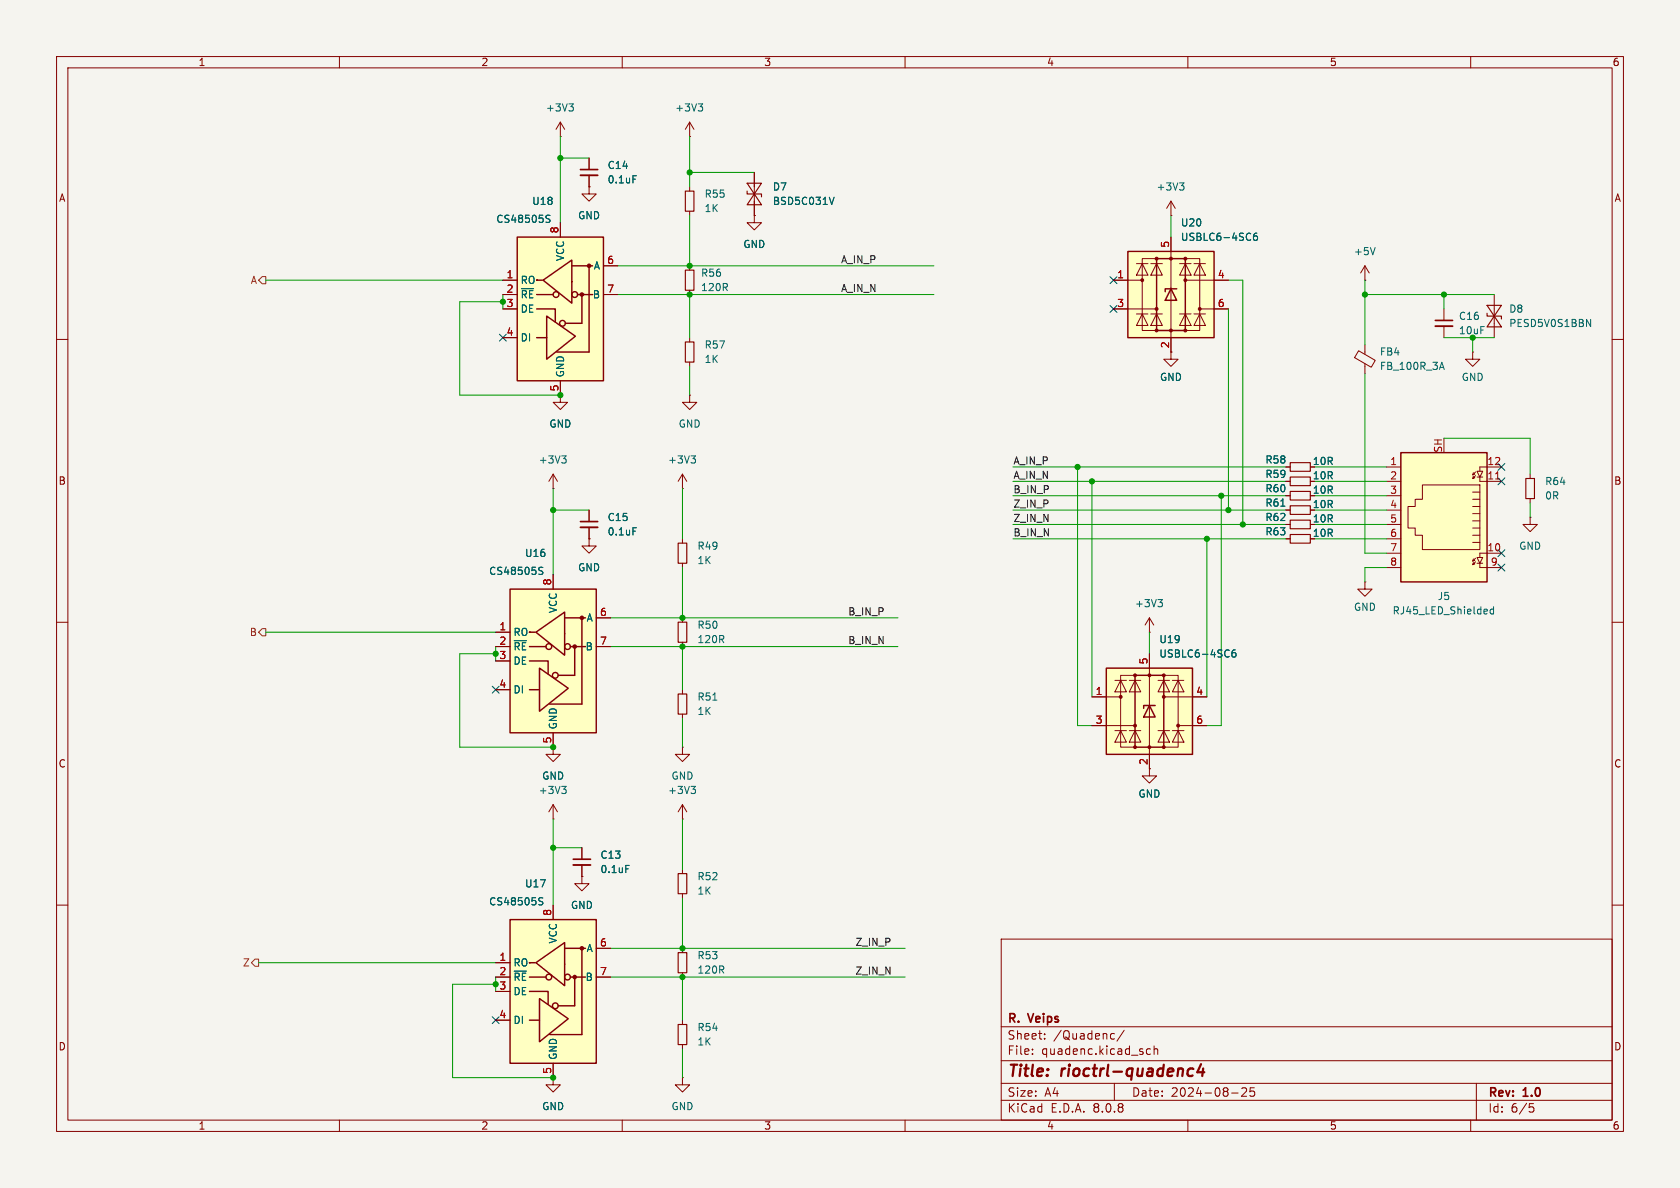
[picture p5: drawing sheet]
<svg xmlns="http://www.w3.org/2000/svg" width="297mm" height="210mm" viewBox="0 0 297 210" stroke-linecap="round" stroke-linejoin="round" font-family="sans-serif">
<path d="M0 0h297v210h-297z" fill="#f5f4ef" stroke="#f5f4ef" stroke-width=".18"/>
<g fill="none" stroke="#840000" stroke-width=".18">
<path d="M10 10h277v190h-277zM12 12h273v186h-273zM60 10v2M110 10v2M160 10v2M210 10v2M260 10v2M10 60h2M285 60h2M10 110h2M285 110h2M97.8 144.8h.1"/>
<path d="M97.8 142.2l-.8 1.3M97.8 142.2v2.6M97.8 142.2l.8 1.3M10 160h2M177 166h108v32h-108zM285 160h2M60 198v2M110 198v2M160 198v2M177 194.5h108M177 191.5h108M177 187.5h108"/>
<path d="M177 181.5h108M182.5 186.3v.1M182.5 185.5v.1M184.7 183.6v.1M184.7 182.8v.1M196.6 182.7l.4 .1M197 191.5v3M197 183.6l-.4 .1M198.7 182.1l-1.2 2M203.4 185.5l-.4-.1-.3 .3v.4l.1 .2h.6M204 185.5l.2-.1 .4 .1 .1 .9M204 184.9v1.5"/>
<path d="M210 198v2M217.7 193.2h1.2M219.5 192.4l.6-.1 .2 .1 .1 .3-.9 1.1h.9M221.7 192.3h-.7v.7l.2-.1h.5l.1 .3-.1 .5-.2 .1-.5-.1M260 198v2M261 191.5v6.5M270.4 195.1h.7M270.5 195.7h.4l.3 .3-.2 .5-.5 .1"/>
</g>
<path d="M210.4 188.9l.6 .1M210.8 190.1l-.5 .1M212.3 188.1l-.6 1.4h1.2M212.7 188.9l-.2 1.3" fill="none" stroke="#840000" stroke-width=".4"/>
<path d="M99.3 139h.8l-.4 .5M99.8 139.5l.3 .2v.3l-.3 .3" fill="none" stroke="#006464" stroke-width=".18"/>
<path d="M91.4 41.9h15.3v25.4h-15.3z" fill="#ffffc2"/>
<g fill="none" stroke="#840000" stroke-width=".25">
<path d="M91.4 41.9h15.3v25.4h-15.3zM94.9 54.6h3.3v2.3M94.9 52.1h2.9M94.9 59.7h1.6M95 49.5h-.1h1M96 49.5l5.1-3.5v7.6zM96.6 55.9l5.1 3.5-5.1 4.1zM101.1 47h3.7M102.1 52.1h2.7M102.9 52.1v5.1h-3M104.1 47v15.2h-5.7"/>
<circle cx="98.3" cy="52.1" r=".51"/>
<circle cx="99.4" cy="57.2" r=".51"/>
<circle cx="101.6" cy="52.1" r=".51"/>
</g>
<g fill="#840000" stroke="#840000" stroke-width=".25">
<circle cx="102.9" cy="52.1" r=".28"/>
<circle cx="104.1" cy="47" r=".28"/>
</g>
<g fill="none" stroke="#840000" stroke-width=".18">
<path d="M99.1 39.4v2.5M104.1 33v1.3h1.3l-1.3 1.3-1.2-1.3h1.2M104.1 33h.1M88.9 49.5h2.5M88.9 52.1h2.5M88.9 54.6h2.5M88.9 59.7h2.5M106.7 52.1h2.5M106.7 47h2.5M99.1 67.3v2.6M120.6 109.2v.8M120.6 113.5v.8"/>
<path d="M97.8 132.1v1.3h1.3l-1.3 1.2-1.3-1.2h1.3M97.8 132.1h.1M120.6 132.1v1.3h1.3l-1.3 1.2-1.2-1.2h1.2M120.6 132.1h.1M120.6 121.9v.8M120.6 126.2v.8M102.9 154.9v1.3h1.2l-1.2 1.3-1.3-1.3h1.3M102.9 154.9h.1M120.6 144.8h.1M120.6 142.2v2.6M120.6 153.7v.7M120.6 158v.8"/>
<path d="M120.6 142.2l-.7 1.3M120.6 142.2l.8 1.3M97.8 190.5v1.3h1.3l-1.3 1.2-1.3-1.2h1.3M97.8 190.5h.1M120.6 190.5v1.3h1.3l-1.3 1.2-1.2-1.2h1.2M120.6 190.5h.1M120.6 180.3v.8M120.6 184.7v.7"/>
</g>
<path d="M96.6 38.6l.5 .2 .1 .2-.1 .3h-.4M96.6 38.1h.6M122.2 139h.7l-.4 .5M122.7 139.5l.2 .2v.3l-.2 .3M126 123.8h.7" fill="none" stroke="#006464" stroke-width=".18"/>
<path d="M119.9 110h1.5v3.5h-1.5zM119.9 122.7h1.5v3.5h-1.5zM119.9 154.4h1.5v3.6h-1.5zM119.9 181.1h1.5v3.6h-1.5z" fill="none" stroke="#840000" stroke-width=".2"/>
<path d="M90.2 162.6h15.2v25.4h-15.2z" fill="#ffffc2"/>
<g fill="none" stroke="#840000" stroke-width=".25">
<path d="M90.2 162.6h15.2v25.4h-15.2zM93.6 175.3h3.3v2.2M93.6 172.7h2.9M93.7 170.2h-.1h1M94.7 170.2l5.1-3.6v7.6zM95.4 176.5l5.1 3.6-5.1 4.1zM99.8 167.6h3.7M100.8 172.7h2.7M101.6 172.7v5.1h-2.9M102.9 167.6v15.3h-5.7M93.6 180.3h1.6"/>
<circle cx="97" cy="172.7" r=".51"/>
<circle cx="98.2" cy="177.8" r=".51"/>
<circle cx="100.3" cy="172.7" r=".51"/>
</g>
<g fill="#840000" stroke="#840000" stroke-width=".25">
<circle cx="101.6" cy="172.7" r=".28"/>
<circle cx="102.9" cy="167.6" r=".28"/>
</g>
<path d="M87.6 170.2h2.6M87.6 172.7h2.6M87.6 175.3h2.6M97.8 160v2.6M105.4 172.7h2.5M105.4 167.6h2.5M120.6 167.6v.8M120.6 172v.7M87.6 180.3h2.6M97.8 188v2.5" fill="none" stroke="#840000" stroke-width=".18"/>
<path d="M95.4 159.2l.4 .2 .2 .2-.2 .3-.4 .1M95.4 158.8h.6" fill="none" stroke="#006464" stroke-width=".18"/>
<path d="M119.9 168.4h1.5v3.6h-1.5z" fill="none" stroke="#840000" stroke-width=".2"/>
<g fill="#ffffc2">
<path d="M195.6 118.1h15.2v15.3h-15.2z"/>
<path d="M200.7 119.4h5v12.7h-5z"/>
<path d="M203.2 124.7l1 2h-2z"/>
<path d="M202.2 124.7h2l-2 .5z"/>
</g>
<path d="M195.6 118.1h15.2v15.3h-15.2zM200.7 119.4h5v12.7h-5zM203.2 124.7l1 2h-2zM204.2 124.7h-2v.5" fill="none" stroke="#840000" stroke-width=".25"/>
<g fill="#840000" stroke="#840000" stroke-width=".18">
<circle cx="198.1" cy="123.2" r=".25"/>
<circle cx="200.7" cy="132.1" r=".25"/>
<circle cx="200.7" cy="128.3" r=".25"/>
<circle cx="200.7" cy="119.4" r=".25"/>
<circle cx="203.2" cy="132.1" r=".25"/>
<circle cx="203.2" cy="119.4" r=".25"/>
<circle cx="205.7" cy="132.1" r=".25"/>
<circle cx="205.7" cy="123.2" r=".25"/>
<circle cx="205.7" cy="119.4" r=".25"/>
<circle cx="208.3" cy="128.3" r=".25"/>
</g>
<g fill="none" stroke="#840000" stroke-width=".18">
<path d="M120.6 95.3v.7M120.6 99.6v.7M200.7 119.4h-2.6v12.7h2.6M203.2 115.6v21.6h1.3l-1.3 1.2-1.3-1.2h1.3M205.7 119.4h2.6v12.7h-2.6M241.3 102.9v1.2h1.3l-1.3 1.3-1.3-1.3h1.3M241.3 102.9h.1M193 123.2h5.1M193 128.3h7.7M197.1 129.2h2M197.1 120.3h2M198.1 129.2l1 2h-2z"/>
<path d="M198.1 120.3l1 2h-2zM199.6 129.2h2.1M199.6 120.3h2.1M200.7 129.2l1 2h-2.1zM200.7 120.3l1 2h-2.1zM204.7 129.2h2.1M204.7 120.3h2.1M205.7 129.2l1.1 2h-2.1zM205.7 120.3l1.1 2h-2.1zM205.7 123.2h7.7M207.3 129.2h2M207.3 120.3h2"/>
<path d="M208.3 129.2l1 2h-2zM208.3 120.3l1 2h-2zM208.3 128.3h5.1"/>
</g>
<path d="M218.4 114.9h-.4a.86 .86 0 0 0 0 1.2l.4-.1 .1-.4-.2-.2h-.3l-.2 .2" fill="none" stroke="#006464" stroke-width=".18"/>
<path d="M119.9 96h1.5v3.6h-1.5z" fill="none" stroke="#840000" stroke-width=".2"/>
<path d="M90.2 104.1h15.2v25.4h-15.2z" fill="#ffffc2"/>
<g fill="none" stroke="#840000" stroke-width=".25">
<path d="M90.2 104.1h15.2v25.4h-15.2zM93.6 116.8h3.3v2.3M93.6 114.3h2.9M93.7 111.8h-.1h1M94.7 111.8l5.1-3.6v7.6zM95.4 118.1l5.1 3.6-5.1 4zM99.8 109.2h3.7M100.8 114.3h2.7M101.6 114.3v5.1h-2.9M102.9 109.2v15.3h-5.7M93.6 121.9h1.6"/>
<circle cx="97" cy="114.3" r=".51"/>
<circle cx="98.2" cy="119.4" r=".51"/>
<circle cx="100.3" cy="114.3" r=".51"/>
</g>
<g fill="#840000" stroke="#840000" stroke-width=".25">
<circle cx="101.6" cy="114.3" r=".28"/>
<circle cx="102.9" cy="109.2" r=".28"/>
</g>
<g fill="none" stroke="#840000" stroke-width=".18">
<path d="M99.1 24.1h.1M99.1 21.6l-.8 1.3M99.1 21.6v2.5M99.1 21.6l.7 1.3M104.1 27.9v2.1M104.1 31v2M121.9 24.1h.1M121.9 21.6v2.5M121.9 33v.8M121.9 37.3v.8M121.9 21.6l-.7 1.3M121.9 21.6l.8 1.3"/>
<path d="M133.3 38.1v1.3h1.3l-1.3 1.2-1.2-1.2h1.2M133.3 38.1h.1M133.3 30.5v7.6M121.9 47v.8M121.9 51.3v.8M121.9 59.7v.8M241.3 49.5h.1M241.3 47l-.8 1.3M241.3 47v2.5M241.3 47l.8 1.3M255.3 54.6v2M255.3 57.7v2"/>
<path d="M264.2 52.1v7.6M99.1 69.9v1.2h1.2l-1.2 1.3-1.3-1.3h1.3M99.1 69.9h.1M121.9 69.9v1.2h1.3l-1.3 1.3-1.3-1.3h1.3M121.9 69.9h.1M121.9 64v.8M207 62.2v1.3h1.3l-1.3 1.3-1.3-1.3h1.3M240.2 62l2.9 1.7-.7 1.2-2.9-1.7zM241.3 61v1.6M241.3 64.3v1.7M97.8 86.4h.1M97.8 83.8v2.6"/>
<path d="M97.8 83.8l-.8 1.3M97.8 83.8l.8 1.3M104.1 95.3v1.2h1.3l-1.3 1.3-1.2-1.3h1.2M104.1 95.3h.1M104.1 90.2v2M104.1 93.2v2.1M120.6 86.4h.1M120.6 83.8l-.7 1.3M120.6 83.8v2.6M120.6 83.8l.8 1.3M227.3 92.7h.8M227.3 82.6h.8"/>
<path d="M87.6 111.8h2.6M87.6 114.3h2.6M87.6 116.8h2.6M97.8 101.6v2.5M105.4 114.3h2.5M105.4 109.2h2.5M87.6 121.9h2.6M97.8 129.5v2.6M102.9 149.9v2M102.9 152.9v2"/>
</g>
<g fill="none" stroke="#006464" stroke-width=".18">
<path d="M100.6 18.4h.8l-.5 .4M101.1 18.8l.3 .3v.3l-.3 .2M123.4 18.4h.8l-.4 .4M124 18.8l.2 .3v.3l-.2 .2M111.9 31.1h.6M147.5 34.9l-.5 1.2M243.1 43.8l-.4 1.2M280.5 56.5l.7 1.2v-1.2M254.6 64.9h.6M254.9 64l.4 1.3M99.3 80.6h.8l-.4 .5M99.8 81.1l.3 .2v.3l-.3 .3"/>
<path d="M111.9 93.3h.6M122.2 80.6h.7l-.4 .5M122.7 81.1l.2 .2v.3l-.2 .3M95.4 100.8l.4 .2 .2 .2-.2 .3h-.4M95.4 100.3h.6M110.6 153h.6"/>
</g>
<path d="M121.2 33.8h1.5v3.5h-1.5zM132.1 32.4h2.5l-1.3 1.9zM132.1 33.8v.5h2.5v.5M133.3 34.3l1.3 1.9h-2.5zM121.2 47.8h1.5v3.5h-1.5zM262.9 55.4v.5h2.5v.5M262.9 54h2.5l-1.2 1.9zM264.2 55.9l1.2 1.9h-2.5zM121.2 60.5h1.5v3.5h-1.5zM228.1 91.9h3.5v1.6h-3.5zM228.1 81.8h3.5v1.5h-3.5z" fill="none" stroke="#840000" stroke-width=".2"/>
<path d="M102.6 31h3.1M253.7 57.7h3.1M102.6 93.2h3.1M101.3 152.9h3.1" fill="none" stroke="#840000" stroke-width=".33"/>
<path d="M102.6 30h3.1M253.7 56.6h3.1M102.6 92.2h3.1M101.3 151.9h3.1" fill="none" stroke="#840000" stroke-width=".3"/>
<g fill="#ffffc2">
<path d="M199.4 44.5h15.2v15.2h-15.2z"/>
<path d="M204.5 45.7h5v12.7h-5z"/>
<path d="M207 51.1l1 2h-2z"/>
<path d="M206 51.1h2l-2 .5z"/>
</g>
<path d="M199.4 44.5h15.2v15.2h-15.2zM204.5 45.7h5v12.7h-5zM207 51.1l1 2h-2zM208 51.1h-2v.5" fill="none" stroke="#840000" stroke-width=".25"/>
<g fill="#840000" stroke="#840000" stroke-width=".18">
<circle cx="201.9" cy="49.5" r=".25"/>
<circle cx="204.5" cy="58.4" r=".25"/>
<circle cx="204.5" cy="54.6" r=".25"/>
<circle cx="204.5" cy="45.7" r=".25"/>
<circle cx="207" cy="58.4" r=".25"/>
<circle cx="207" cy="45.7" r=".25"/>
<circle cx="209.5" cy="58.4" r=".25"/>
<circle cx="209.5" cy="49.5" r=".25"/>
<circle cx="209.5" cy="45.7" r=".25"/>
<circle cx="212.1" cy="54.6" r=".25"/>
</g>
<g fill="none" stroke="#840000" stroke-width=".18">
<path d="M196.8 49.5h5.1M196.8 54.6h7.7M200.9 55.5h2M200.9 46.6h2M201.9 55.5l1 2h-2zM201.9 46.6l1 2h-2zM203.5 55.5h2M203.5 46.6h2M204.5 55.5l1 2h-2zM204.5 46.6l1 2h-2zM204.5 45.7h-2.6v12.7h2.6M207 41.9v20.3"/>
<path d="M208.5 55.5h2.1M208.5 46.6h2.1M209.5 45.7h2.6v12.7h-2.6M209.5 55.5l1.1 2h-2.1zM209.5 46.6l1.1 2h-2.1zM209.5 49.5h7.7M211.1 55.5h2M211.1 46.6h2M212.1 55.5l1 2h-2zM212.1 46.6l1 2h-2zM212.1 54.6h5.1M260.3 62.2v1.3h1.3l-1.3 1.3-1.2-1.3h1.2"/>
<path d="M260.3 62.2h.1M227.3 95.3h.8M227.3 90.2h.8M270.5 91.4v1.3h1.3l-1.3 1.3-1.3-1.3h1.3M270.5 91.4h.1M270.5 83.8v.8M270.5 88.1v.8"/>
</g>
<path d="M222.2 41.2l-.4 .1a.86 .86 0 0 0 0 1.2l.5-.1v-.5l-.2-.2-.4 .1-.1 .1M226.4 89.5h.8" fill="none" stroke="#006464" stroke-width=".18"/>
<path d="M228.1 94.5h3.5v1.5h-3.5zM228.1 89.4h3.5v1.5h-3.5zM269.7 84.6h1.6v3.5h-1.6z" fill="none" stroke="#840000" stroke-width=".2"/>
<path d="M247.6 80h15.3v22.9h-15.3z" fill="#ffffc2"/>
<g fill="none" stroke="#840000" stroke-width=".18">
<path d="M99.1 39.4v2.5M104.1 33h.1M104.1 27.9v2.1M104.1 31v2M133.3 38.1h.1M133.3 30.5v2.5M133.3 35.6v2.5M207 38.1h.1M207 35.6l-.8 1.2M207 35.6v2.5M207 35.6l.8 1.2M88.9 49.5h2.5"/>
<path d="M88.9 52.1h2.5M88.9 54.6h2.5M88.9 59.7h2.5M106.7 52.1h2.5M106.7 47h2.5M196.8 49.5h2.6M196.8 54.6h2.6M207 41.9v2.6M207 59.7v2.5M214.6 49.5h2.6M214.6 54.6h2.6M99.1 69.9h.1"/>
<path d="M99.1 67.3v2.6M104.1 95.3h.1M104.1 90.2v2M104.1 93.2v2.1M227.3 82.6h.8M227.3 85.1h.8M227.3 87.6h.8M227.3 90.2h.8M227.3 92.7h.8M227.3 95.3h.8M245.1 82.6h2.5M245.1 85.1h2.5"/>
<path d="M245.1 97.8h2.5M245.1 87.6h2.5M245.1 90.2h2.5M245.1 92.7h2.5M245.1 95.3h2.5M251.5 85.7h10.1v11.5h-10.1v-2.6h-1.3v-1.3h-1.3v-3.8h1.3v-1.2h1.3zM260.3 87h1.3M260.3 88.3h1.3M260.3 89.5h1.3M260.3 90.8h1.3M260.3 92.1h1.3M260.3 93.3h1.3"/>
<path d="M260.3 94.6h1.3M260.3 95.9h1.3M260.5 83.6l-.2 .3M260.5 84.2l-.2 .4M260.5 98.8l-.2 .4M260.5 99.4l-.2 .4M260.9 83.4l-.6 .5 .4-.1M260.9 84.1l-.6 .5 .4-.1M260.9 98.7l-.6 .5 .4-.1M260.9 99.3l-.6 .5 .4-.1M261.1 83.3h1l-.5 1zM261.1 98.6h1l-.5 1z"/>
<path d="M261.1 84.3h1M261.1 99.6h1M261.6 84.3v.8h3.8M261.6 99.6v.7h3.8M265.4 82.6h-3.8v.7M265.4 97.8h-3.8v.8M87.6 111.8h2.6M87.6 114.3h2.6M87.6 116.8h2.6M97.8 101.6v2.5M105.4 114.3h2.5M105.4 109.2h2.5"/>
<path d="M203.2 111.8h.1M203.2 109.2l-.8 1.3M203.2 109.2v2.6M203.2 115.6v2.5M203.2 109.2l.8 1.3M245.1 100.3h2.5M87.6 121.9h2.6M97.8 132.1h.1M97.8 129.5v2.6M193 123.2h2.6M193 128.3h2.6M203.2 133.4v2.5"/>
<path d="M210.8 123.2h2.6M210.8 128.3h2.6M102.9 154.9h.1M102.9 149.9v2M102.9 152.9v2M87.6 170.2h2.6M87.6 172.7h2.6M87.6 175.3h2.6M97.8 160v2.6M105.4 172.7h2.5M105.4 167.6h2.5M87.6 180.3h2.6"/>
<path d="M97.8 190.5h.1M97.8 188v2.5"/>
</g>
<path d="M247.6 80h15.3v22.9h-15.3z" fill="none" stroke="#840000" stroke-width=".25"/>
<path d="M264.4 84.7h.7" fill="none" stroke="#a90000" stroke-width=".18"/>
<g fill="none" stroke="#006464" stroke-width=".18">
<path d="M96.6 38.6l.5 .2 .1 .2-.1 .3h-.4M96.6 38.1h.6M111.9 31.1h.6M147.5 34.9l-.5 1.2M208.5 32.3h.8l-.4 .5M209.1 32.8l.2 .3v.3l-.2 .2M222.2 41.2l-.4 .1a.86 .86 0 0 0 0 1.2l.5-.1v-.5l-.2-.2-.4 .1-.1 .1M111.9 93.3h.6M226.4 89.5h.8M95.4 100.8l.4 .2 .2 .2-.2 .3h-.4M95.4 100.3h.6M204.7 106h.8l-.4 .5"/>
<path d="M205.3 106.5l.2 .2v.3l-.2 .3M218.4 114.9h-.4a.86 .86 0 0 0 0 1.2l.4-.1 .1-.4-.2-.2h-.3l-.2 .2M264 107.3v1.2M264 107.7h-.3l-.3 .2 .2 .6h.4M95.4 159.2l.4 .2 .2 .2-.2 .3-.4 .1M95.4 158.8h.6M110.6 153h.6"/>
</g>
<path d="M228.1 86.9h3.5v1.5h-3.5zM228.1 84.3h3.5v1.6h-3.5z" fill="none" stroke="#840000" stroke-width=".2"/>
<path d="M46.4 48.9h.6v1.3h-.6l-.7-.7zM46.4 111.1h.6v1.3h-.6l-.7-.6zM44.4 170.2l.7-.7h.6v1.3h-.6z" fill="none" stroke="#725600" stroke-width=".18"/>
<g fill="none" stroke="#009600" stroke-width=".18">
<path d="M99.1 24.1v15.3M99.1 27.9h5M121.9 30.5h11.4M121.9 24.1v8.9M121.9 38.1v8.9M207 38.1v3.8M47 49.5h41.9M88.9 53.3h-7.6v16.6h17.8M88.9 52.1v2.5M109.2 47h55.9M109.2 52.1h55.9M121.9 52.1v7.6"/>
<path d="M217.2 49.5h2.5v43.2M217.2 54.6v35.6M241.3 49.5v11.5M241.3 52.1h22.9M255.3 59.7h8.9M255.3 52.1v2.5M260.3 59.7v2.5M121.9 64.8v5.1M241.3 66v31.8h3.8M255.3 77.5h15.2v6.3M97.8 90.2h6.3M97.8 86.4v15.2"/>
<path d="M120.6 86.4v8.9M179.1 87.6h48.2M179.1 92.7h48.2M179.1 90.2h48.2M179.1 85.1h48.2M179.1 82.6h48.2M179.1 95.3h48.2M190.5 82.6v45.7h2.5M193 85.1v38.1M213.4 95.3v27.9M215.9 87.6v40.7h-2.5M232.4 87.6h12.7"/>
<path d="M232.4 92.7h12.7M232.4 90.2h12.7M232.4 85.1h12.7M232.4 82.6h12.7M232.4 95.3h12.7M270.5 88.9v2.5M47 111.8h40.6M87.6 115.6h-6.3v16.5h16.5M87.6 114.3v2.5M107.9 109.2h50.8M107.9 114.3h50.8M120.6 100.3v8.9"/>
<path d="M120.6 114.3v7.6M203.2 111.8v3.8M245.1 100.3h-3.8v2.6M120.6 127v5.1M97.8 144.8v15.2M97.8 149.9h5.1M120.6 144.8v8.9M120.6 158.8v8.8M45.7 170.2h41.9M87.6 172.7v2.6M87.6 174h-7.6v16.5h17.8M107.9 167.6h52.1"/>
<path d="M107.9 172.7h52.1M120.6 172.7v7.6M120.6 185.4v5.1"/>
</g>
<g fill="none" stroke="#000084" stroke-width=".18">
<path d="M88.3 59.1l1.2 1.2M89.5 59.1l-1.2 1.2M196.2 48.9l1.3 1.2M196.2 54l1.3 1.2M197.5 48.9l-1.3 1.2M197.5 54l-1.3 1.2M264.8 81.9l1.2 1.3M264.8 84.5l1.2 1.2M264.8 99.7l1.2 1.2M264.8 97.2l1.2 1.2M266 81.9l-1.2 1.3M266 84.5l-1.2 1.2"/>
<path d="M266 99.7l-1.2 1.2M266 97.2l-1.2 1.2M87 121.3l1.2 1.2M88.2 121.3l-1.2 1.2M87 179.7l1.2 1.2M88.2 179.7l-1.2 1.2"/>
</g>
<g fill="#009600" stroke="#009600" stroke-width=".18">
<circle cx="241.3" cy="52.1" r=".46"/>
<circle cx="255.3" cy="52.1" r=".46"/>
<circle cx="260.3" cy="59.7" r=".46"/>
<circle cx="120.6" cy="167.6" r=".46"/>
<circle cx="97.8" cy="190.5" r=".46"/>
<circle cx="87.6" cy="174" r=".46"/>
<circle cx="97.8" cy="149.9" r=".46"/>
<circle cx="120.6" cy="172.7" r=".46"/>
<circle cx="99.1" cy="27.9" r=".46"/>
<circle cx="121.9" cy="52.1" r=".46"/>
<circle cx="121.9" cy="47" r=".46"/>
<circle cx="121.9" cy="30.5" r=".46"/>
<circle cx="99.1" cy="69.9" r=".46"/>
<circle cx="97.8" cy="132.1" r=".46"/>
<circle cx="88.9" cy="53.3" r=".46"/>
<circle cx="87.6" cy="115.6" r=".46"/>
<circle cx="97.8" cy="90.2" r=".46"/>
<circle cx="120.6" cy="109.2" r=".46"/>
<circle cx="120.6" cy="114.3" r=".46"/>
<circle cx="219.7" cy="92.7" r=".46"/>
<circle cx="217.2" cy="90.2" r=".46"/>
<circle cx="193" cy="85.1" r=".46"/>
<circle cx="215.9" cy="87.6" r=".46"/>
<circle cx="213.4" cy="95.3" r=".46"/>
<circle cx="190.5" cy="82.6" r=".46"/>
</g>
<g font-size="2.8" fill="#840000">
<text x="178" y="190.9">Title:</text>
<text x="187.7" y="190.9">rioctrl-quadenc4</text>
</g>
<g font-size="2.1" fill="#840000">
<text x="178" y="184">Sheet:</text>
<text x="178" y="181.2">R.</text>
<text x="182" y="181.2">Veips</text>
<text x="186.2" y="184">/Quadenc/</text>
<text x="178" y="186.7">File:</text>
<text x="184.1" y="186.7">quadenc.kicad_sch</text>
<text x="178" y="196.9">KiCad</text>
<text x="178" y="194.1">Size:</text>
<text x="184.7" y="194.1">A4</text>
<text x="185.7" y="196.9">E.D.A.</text>
<text x="193.3" y="196.9">8.0.8</text>
<text x="200" y="194.1">Date:</text>
<text x="207" y="194.1">2024-08-25</text>
<text x="263" y="194.3">Rev:</text>
<text x="263" y="196.9">Id:</text>
<text x="267.1" y="196.9">6/5</text>
<text x="269.4" y="194.3">1.0</text>
</g>
<g font-size="1.8" fill="#840000">
<text x="35" y="11.9">1</text>
<text x="85" y="11.9">2</text>
<text x="135" y="11.9">3</text>
<text x="185" y="11.9">4</text>
<text x="235" y="11.9">5</text>
<text x="285" y="11.9">6</text>
<text x="10.3" y="35.9">A</text>
<text x="285.3" y="35.9">A</text>
<text x="206.8" y="61.7" transform="rotate(-90 206.8 61.7)">2</text>
<text x="232" y="82.4">10R</text>
<text x="10.3" y="85.9">B</text>
<text x="232" y="87.5">10R</text>
<text x="232" y="84.9">10R</text>
<text x="285.3" y="85.9">B</text>
<text x="232" y="92.6">10R</text>
<text x="232" y="95.1">10R</text>
<text x="232" y="90">10R</text>
<text x="10.3" y="135.9">C</text>
<text x="202.9" y="135.3" transform="rotate(-90 202.9 135.3)">2</text>
<text x="285.3" y="135.9">C</text>
<text x="10.3" y="185.9">D</text>
<text x="285.3" y="185.9">D</text>
<text x="35" y="199.9">1</text>
<text x="85" y="199.9">2</text>
<text x="135" y="199.9">3</text>
<text x="185" y="199.9">4</text>
<text x="235" y="199.9">5</text>
<text x="285" y="199.9">6</text>
</g>
<g font-size="1.8" fill="#006464">
<text x="96.4" y="19.9">+3V3</text>
<text x="119.3" y="19.9">+3V3</text>
<text x="107.3" y="30.1">C14</text>
<text x="107.3" y="32.6">0.1uF</text>
<text x="124.5" y="35.2">R55</text>
<text x="136.5" y="33.9">D7</text>
<text x="204.4" y="33.9">+3V3</text>
<text x="87.6" y="39.6">CS48505S</text>
<text x="94" y="36.4">U18</text>
<text x="102.1" y="39">GND</text>
<text x="124.5" y="37.7">1K</text>
<text x="136.5" y="36.4">BSD5C031V</text>
<text x="208.7" y="40.2">U20</text>
<text x="99.9" y="46.2" transform="rotate(-90 99.9 46.2)">VCC</text>
<text x="104.9" y="47.9">A</text>
<text x="131.3" y="44">GND</text>
<text x="208.7" y="42.8">USBLC6-4SC6</text>
<text x="239.3" y="45.3">+5V</text>
<text x="91.9" y="50.4">RO</text>
<text x="91.9" y="52.9">~{RE}</text>
<text x="104.7" y="52.9">B</text>
<text x="123.8" y="51.7">120R</text>
<text x="123.8" y="49.1">R56</text>
<text x="91.9" y="55.5">DE</text>
<text x="257.8" y="56.7">C16</text>
<text x="257.8" y="59.3">10uF</text>
<text x="266.7" y="55.5">D8</text>
<text x="266.7" y="58">PESD5V0S1BBN</text>
<text x="91.9" y="60.6">DI</text>
<text x="124.5" y="64.4">1K</text>
<text x="124.5" y="61.8">R57</text>
<text x="243.8" y="63.1">FB4</text>
<text x="243.8" y="65.6">FB_100R_3A</text>
<text x="99.9" y="66.8" transform="rotate(-90 99.9 66.8)">GND</text>
<text x="205" y="67.5">GND</text>
<text x="258.3" y="67.5">GND</text>
<text x="97" y="75.8">GND</text>
<text x="119.9" y="75.8">GND</text>
<text x="95.1" y="82.1">+3V3</text>
<text x="118" y="82.1">+3V3</text>
<text x="223.6" y="82.1">R58</text>
<text x="223.6" y="89.8">R61</text>
<text x="223.6" y="87.2">R60</text>
<text x="223.6" y="84.7">R59</text>
<text x="273.1" y="88.5">0R</text>
<text x="273.1" y="86">R64</text>
<text x="107.3" y="92.3">C15</text>
<text x="107.3" y="94.8">0.1uF</text>
<text x="223.6" y="92.3">R62</text>
<text x="223.6" y="94.8">R63</text>
<text x="86.4" y="101.8">CS48505S</text>
<text x="92.7" y="98.7">U16</text>
<text x="102.1" y="101.2">GND</text>
<text x="123.2" y="99.9">1K</text>
<text x="123.2" y="97.4">R49</text>
<text x="268.5" y="97.4">GND</text>
<text x="200.6" y="107.5">+3V3</text>
<text x="254.1" y="106.3">J5</text>
<text x="90.7" y="112.6">RO</text>
<text x="98.7" y="108.5" transform="rotate(-90 98.7 108.5)">VCC</text>
<text x="103.6" y="110.1">A</text>
<text x="123.2" y="113.9">120R</text>
<text x="123.2" y="111.4">R50</text>
<text x="204.9" y="113.9">U19</text>
<text x="239.3" y="108.2">GND</text>
<text x="246.1" y="108.8">RJ45_LED_Shielded</text>
<text x="90.7" y="115.2">~{RE}</text>
<text x="90.7" y="117.7">DE</text>
<text x="103.4" y="115.2">B</text>
<text x="204.9" y="116.4">USBLC6-4SC6</text>
<text x="90.7" y="122.8">DI</text>
<text x="123.2" y="124.1">R51</text>
<text x="98.7" y="129" transform="rotate(-90 98.7 129)">GND</text>
<text x="123.2" y="126.6">1K</text>
<text x="95.1" y="140.6">+3V3</text>
<text x="95.8" y="138">GND</text>
<text x="118" y="140.6">+3V3</text>
<text x="118.6" y="138">GND</text>
<text x="201.2" y="141.2">GND</text>
<text x="106.1" y="152">C13</text>
<text x="106.1" y="154.5">0.1uF</text>
<text x="123.2" y="155.8">R52</text>
<text x="86.4" y="160.2">CS48505S</text>
<text x="92.7" y="157.1">U17</text>
<text x="100.8" y="160.9">GND</text>
<text x="123.2" y="158.3">1K</text>
<text x="98.7" y="166.9" transform="rotate(-90 98.7 166.9)">VCC</text>
<text x="90.7" y="171">RO</text>
<text x="90.7" y="173.6">~{RE}</text>
<text x="103.4" y="173.6">B</text>
<text x="103.6" y="168.5">A</text>
<text x="123.2" y="172.3">120R</text>
<text x="123.2" y="169.8">R53</text>
<text x="90.7" y="176.1">DE</text>
<text x="90.7" y="181.2">DI</text>
<text x="123.2" y="185">1K</text>
<text x="123.2" y="182.5">R54</text>
<text x="98.7" y="187.5" transform="rotate(-90 98.7 187.5)">GND</text>
<text x="95.8" y="196.4">GND</text>
<text x="118.6" y="196.4">GND</text>
</g>
<g font-size="1.8" fill="#a90000">
<text x="98.8" y="41.3" transform="rotate(-90 98.8 41.3)">8</text>
<text x="107.2" y="46.7">6</text>
<text x="206.8" y="43.9" transform="rotate(-90 206.8 43.9)">5</text>
<text x="89.5" y="49.3">1</text>
<text x="89.5" y="51.8">2</text>
<text x="107.2" y="51.8">7</text>
<text x="197.4" y="49.3">1</text>
<text x="215.2" y="49.3">4</text>
<text x="89.5" y="54.4">3</text>
<text x="89.5" y="59.4">4</text>
<text x="197.4" y="54.4">3</text>
<text x="215.2" y="54.4">6</text>
<text x="98.8" y="69.3" transform="rotate(-90 98.8 69.3)">5</text>
<text x="245.7" y="82.3">1</text>
<text x="255" y="80.1" transform="rotate(-90 255 80.1)">SH</text>
<text x="262.8" y="82.3">12</text>
<text x="245.7" y="84.8">2</text>
<text x="245.7" y="87.4">3</text>
<text x="245.7" y="89.9">4</text>
<text x="262.8" y="84.8">11</text>
<text x="245.7" y="92.5">5</text>
<text x="245.7" y="95">6</text>
<text x="245.7" y="97.5">7</text>
<text x="245.7" y="100.1">8</text>
<text x="262.8" y="97.5">10</text>
<text x="263.5" y="100.1">9</text>
<text x="97.5" y="103.6" transform="rotate(-90 97.5 103.6)">8</text>
<text x="88.2" y="111.5">1</text>
<text x="106" y="109">6</text>
<text x="88.2" y="114">2</text>
<text x="88.2" y="116.6">3</text>
<text x="106" y="114">7</text>
<text x="202.9" y="117.5" transform="rotate(-90 202.9 117.5)">5</text>
<text x="88.2" y="121.7">4</text>
<text x="193.6" y="122.9">1</text>
<text x="211.4" y="122.9">4</text>
<text x="97.5" y="131.5" transform="rotate(-90 97.5 131.5)">5</text>
<text x="193.6" y="128">3</text>
<text x="211.4" y="128">6</text>
<text x="97.5" y="162" transform="rotate(-90 97.5 162)">8</text>
<text x="106" y="167.4">6</text>
<text x="88.2" y="169.9">1</text>
<text x="88.2" y="172.5">2</text>
<text x="106" y="172.5">7</text>
<text x="88.2" y="175">3</text>
<text x="88.2" y="180.1">4</text>
<text x="97.5" y="189.9" transform="rotate(-90 97.5 189.9)">5</text>
</g>
<g font-size="1.8" fill="#0f0f0f">
<text x="148.6" y="46.6">A_IN_P</text>
<text x="148.6" y="51.7">A_IN_N</text>
<text x="179.1" y="82.2">A_IN_P</text>
<text x="179.1" y="89.8">Z_IN_P</text>
<text x="179.1" y="87.3">B_IN_P</text>
<text x="179.1" y="84.7">A_IN_N</text>
<text x="179.1" y="92.4">Z_IN_N</text>
<text x="179.1" y="94.9">B_IN_N</text>
<text x="149.9" y="108.9">B_IN_P</text>
<text x="149.9" y="114">B_IN_N</text>
<text x="151.1" y="167.3">Z_IN_P</text>
<text x="151.1" y="172.4">Z_IN_N</text>
</g>
<g font-size="1.8" fill="#725600">
<text x="44.2" y="50.4">A</text>
<text x="44.1" y="112.6">B</text>
<text x="42.8" y="171">Z</text>
</g>
</svg>
